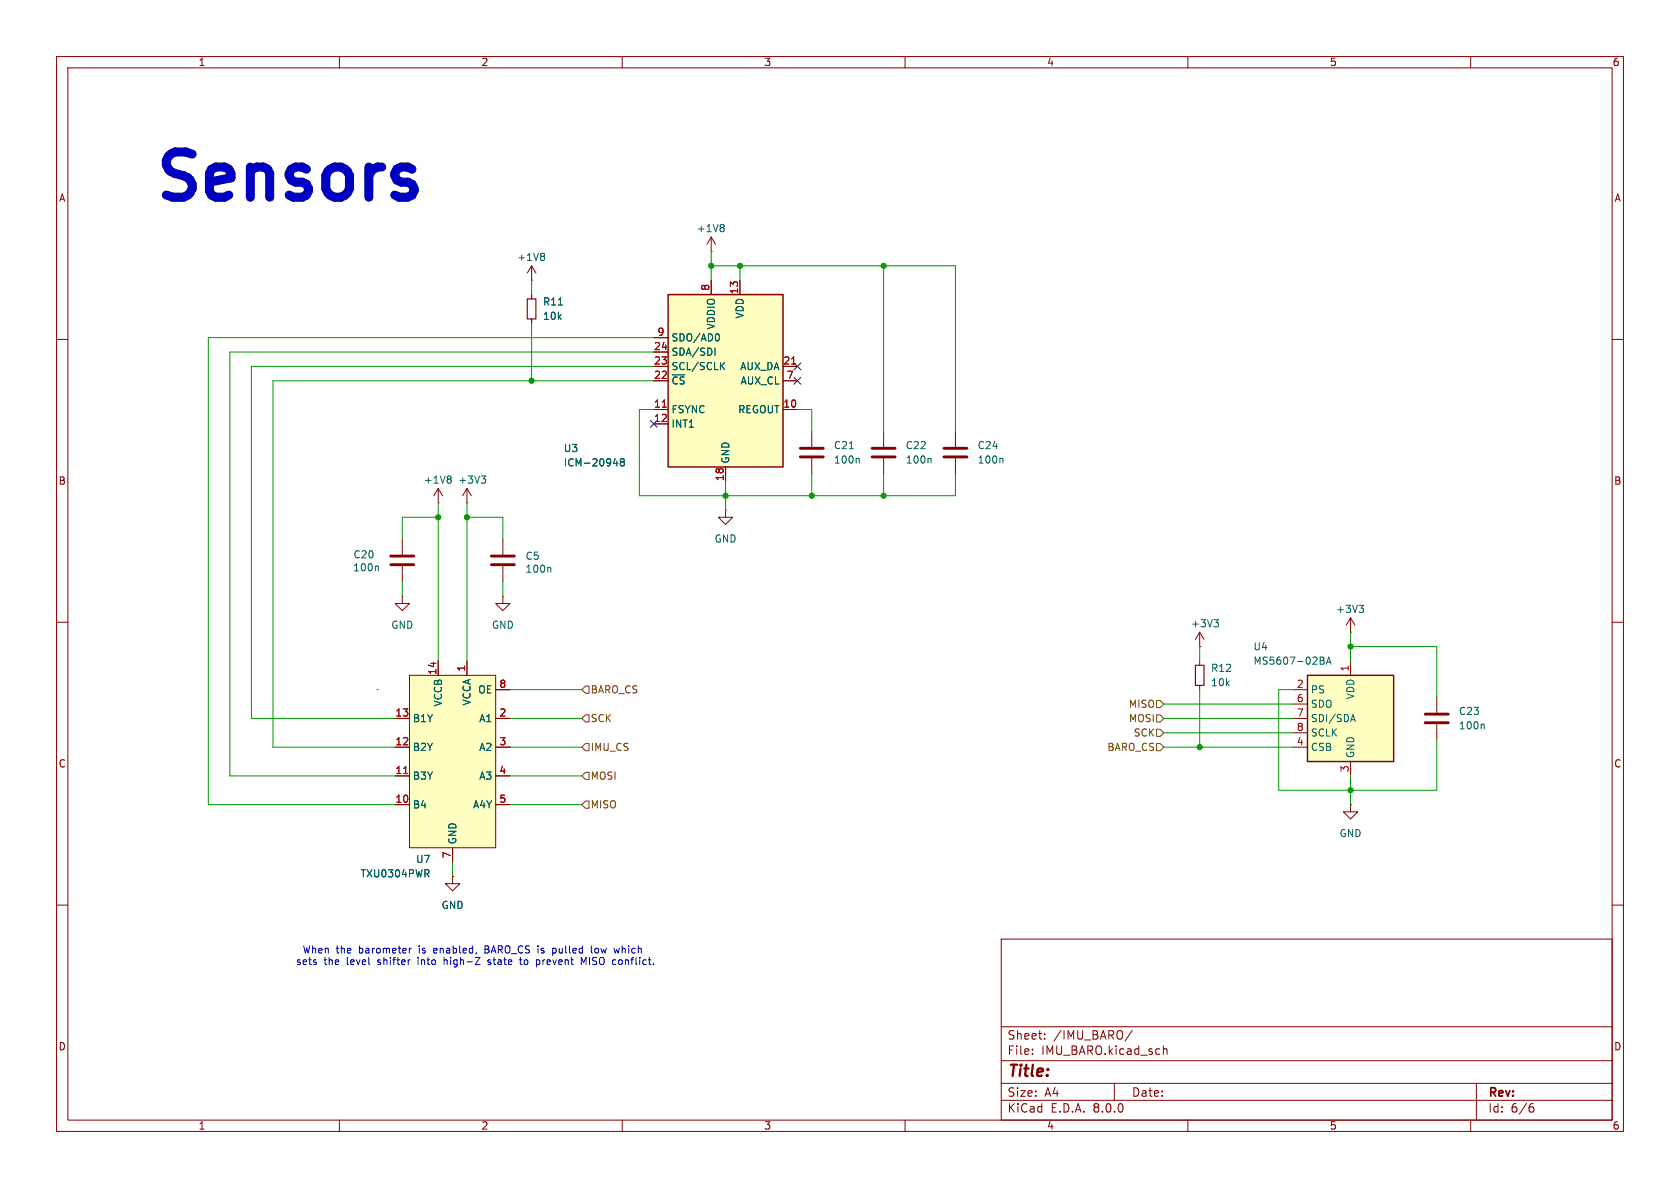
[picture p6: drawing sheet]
<svg xmlns="http://www.w3.org/2000/svg" width="297mm" height="210mm" viewBox="0 0 297 210" stroke-linecap="round" stroke-linejoin="round" font-family="sans-serif">
<g fill="none" stroke="#840000" stroke-width=".18">
<path d="M10 10h277v190h-277zM12 12h273v186h-273zM60 10v2M110 10v2M160 10v2M210 10v2M260 10v2M10 60h2M94 49.5h.1M94 47l-.8 1.3M94 47v2.5M94 47l.7 1.3"/>
<path d="M285 60h2M143.5 76.2v2.8M156.2 76.2v2.8M168.9 76.2v2.8M82.5 88.9h.1M82.5 86.4l.8 1.2M82.5 86.4v2.5M82.5 86.4l-.7 1.2M128.3 90.2v1.2h1.2l-1.2 1.3-1.3-1.3h1.3M128.3 90.2h.1M143.5 81v2.8M156.2 81v2.8"/>
<path d="M168.9 81v2.8M10 110h2M238.8 111.8h.1M238.8 109.2l-.8 1.3M238.8 109.2v2.6M238.8 109.2l.7 1.3M285 110h2M10 160h2M238.8 142.2v1.3h1.2l-1.2 1.3-1.3-1.3h1.3M238.8 142.2h.1M285 160h2M177 166h108v32h-108z"/>
<path d="M60 198v2M110 198v2M160 198v2M177 194.5h108M177 191.5h108M177 187.5h108M177 181.5h108M182.5 186.3v.1M182.5 185.5v.1M184.7 183.6v.1M184.7 182.8v.1M197 191.5v3"/>
<path d="M200.2 182.1l-1.3 2M205.7 184.9v1.5M205.7 185.5l.2-.1 .3 .1 .1 .9M210 198v2M260 198v2M261 191.5v6.5M270.6 195.7h.3l.3 .3-.1 .5-.5 .1M271 195.1l-.4 .1"/>
</g>
<path d="M96 44.8l.3 .2-.3 .3 .3 .3v.2l-.3 .2M150.2 79.3h.7M85.1 84.1h.8l-.5 .5M85.6 84.6l.3 .3v.3l-.3 .2M151.7 81l.2 .2v.7M164.4 81l.2 .2v.7M177.1 81l.2 .2v.7M240.3 107h.8l-.5 .5M240.8 107.5l.3 .2v.3l-.3 .3" fill="none" stroke="#006464" stroke-width=".18"/>
<path d="M141.5 79.2h4M154.2 79.2h4M166.9 79.2h4M141.5 80.8h4M154.2 80.8h4M166.9 80.8h4" fill="none" stroke="#840000" stroke-width=".51"/>
<path d="M118.1 52.1h20.3v30.5h-20.3z" fill="#ffffc2"/>
<path d="M118.1 52.1h20.3v30.5h-20.3z" fill="none" stroke="#840000" stroke-width=".25"/>
<g fill="none" stroke="#840000" stroke-width=".18">
<path d="M94 52.1v.7M94 56.4v.8M115.6 59.7h2.5M125.7 44.5h.1M125.7 41.9v2.6M125.7 49.5v2.6M125.7 41.9l-.7 1.3M125.7 41.9l.8 1.3M130.8 49.5v2.6M115.6 72.4h2.5M115.6 74.9h2.5M115.6 64.8h2.5"/>
<path d="M115.6 67.3h2.5M115.6 62.2h2.5M138.4 72.4h2.6M138.4 64.8h2.6M138.4 67.3h2.6M128.3 82.6v2.5M212.1 116.8v.8M212.1 121.2v.7"/>
</g>
<path d="M117.1 72h.7M139.9 64.4h.8" fill="none" stroke="#a90000" stroke-width=".18"/>
<path d="M127.8 39.7l.2 .2-.2 .3 .2 .3v.2l-.2 .3M98.7 53.9h.7M126.9 59a.79 .79 0 0 1 0 1.3M126.4 61.5v1.3M127.5 64.6l.6 .7M128.1 64.1l-.7 .7M108.4 81.9h.8M109.1 81.5v.9M109.9 81.6l-.2-.2 .2-.3h.2l.3 .2-.3 .3M109.9 81.6l-.2 .3v.3l.2 .2 .4-.1 .1-.2v-.2l-.3-.3M109.9 81.6h.2" fill="none" stroke="#006464" stroke-width=".18"/>
<path d="M93.2 52.8h1.5v3.6h-1.5zM211.3 117.6h1.6v3.6h-1.6z" fill="none" stroke="#840000" stroke-width=".2"/>
<path d="M231.1 119.4h15.3v15.2h-15.3z" fill="#ffffc2"/>
<path d="M231.1 119.4h15.3v15.2h-15.3z" fill="none" stroke="#840000" stroke-width=".25"/>
<g fill="none" stroke="#840000" stroke-width=".18">
<path d="M77.5 88.9h.1M77.5 86.4l.7 1.2M77.5 86.4v2.5M77.5 86.4l-.8 1.2M88.9 95.3v2.7M88.9 105.4v1.3h-1.3l1.3 1.3 1.3-1.3h-1.3M88.9 105.4h.1M88.9 100.1v2.8M212.1 114.3h.1M212.1 111.8l.8 1.2M212.1 111.8v2.5M212.1 111.8l-.8 1.2"/>
<path d="M238.8 116.8v2.6M228.6 121.9h2.5M228.6 132.1h2.5M228.6 124.5h2.5M228.6 127h2.5M228.6 129.5h2.5M238.8 134.6v2.6M254 123.2v2.8M254 128v2.8"/>
</g>
<path d="M79.5 84.1l.3 .3-.3 .3 .3 .2v.3l-.3 .2M97.2 100.3l.2 .2v.7M214.6 109.5h.8l-.4 .5M215.2 110l.2 .3v.3l-.2 .2M233.4 116.1l.6 .2 .1 .2-.3 .3M233.4 116.8h.4M233.8 116.8l.3 .2v.3l-.7 .1M234.5 117.4l.4-1.3 .4 1.3M234.6 117.1h.6M238.9 127.2h.6M239.2 126.3l.4 1.3M262.2 128l.2 .2v.6" fill="none" stroke="#006464" stroke-width=".18"/>
<path d="M86.9 99.8h4M86.9 98.3h4M252 127.8h4M252 126.2h4" fill="none" stroke="#840000" stroke-width=".51"/>
<path d="M72.4 119.4h15.2v30.5h-15.2z" fill="#ffffc2"/>
<g fill="none" stroke="#840000" stroke-width=".18">
<path d="M94 52.1v.7M94 56.4v.8M115.6 59.7h2.5M125.7 49.5v2.6M130.8 49.5v2.6M115.6 72.4h2.5M115.6 74.9h2.5M115.6 64.8h2.5M115.6 67.3h2.5M115.6 62.2h2.5M138.4 72.4h2.6M138.4 64.8h2.6"/>
<path d="M138.4 67.3h2.6M71.1 95.3v2.7M128.3 82.6v2.5M71.1 105.4v1.3h-1.3l1.3 1.3 1.3-1.3h-1.3M71.1 105.4h.1M71.1 100.1v2.8M72.4 119.4h15.2v30.5h-15.2zM77.5 116.8v2.6M82.5 116.8v2.6M66.7 121.9h.1M69.8 137.2h2.6M69.8 132.1h2.6"/>
<path d="M69.8 127h2.6M87.6 137.2h2.6M87.6 132.1h2.6M87.6 127h2.6M87.6 121.9h2.6M69.8 142.2h2.6M80 154.9v1.3h-1.3l1.3 1.3 1.3-1.3h-1.3M80 154.9h.1M80 149.9v2.5M87.6 142.2h2.6"/>
</g>
<path d="M117.1 72h.7M139.9 64.4h.8M71.4 136.7h.7" fill="none" stroke="#a90000" stroke-width=".18"/>
<g fill="none" stroke="#006464" stroke-width=".18">
<path d="M98.7 53.9h.7M126.9 59a.79 .79 0 0 1 0 1.3M126.4 61.5v1.3M127.5 64.6l.6 .7M128.1 64.1l-.7 .7M108.4 81.9h.8M109.1 81.5v.9M109.9 81.6l-.2-.2 .2-.3h.2l.3 .2-.3 .3M109.9 81.6l-.2 .3v.3l.2 .2 .4-.1 .1-.2v-.2l-.3-.3M109.9 81.6h.2M66.7 100.1l.2 .1v.7M75.4 154.4l.4 .6"/>
<path d="M75.8 153.9v.4"/>
</g>
<path d="M69.1 99.8h4.1M69.1 98.3h4.1" fill="none" stroke="#840000" stroke-width=".51"/>
<path d="M103.5 136.5h.6v1.3h-.6l-.6-.6zM103.5 126.4h.6v1.2h-.6l-.6-.6zM103.5 131.4h.6v1.3h-.6l-.6-.6zM103.5 121.3h.6v1.3h-.6l-.6-.7zM204.5 126.4h.6l.6 .6-.6 .6h-.6zM204.5 128.9h.6l.6 .6-.6 .7h-.6zM204.5 131.4h.6l.6 .7-.6 .6h-.6zM204.5 123.8h.6l.6 .7-.6 .6h-.6zM103.5 141.6h.6v1.3h-.6l-.6-.7z" fill="none" stroke="#725600" stroke-width=".18"/>
<g fill="none" stroke="#0000c2" stroke-width=".18">
<path d="M72.4 167.6v.9M72.4 169.7h.1M72.7 167.6l-.3 .3M78.5 169.2v1.3M78.7 169.7l-.2 .1M84 169.2h.9l-.9 1.3h.9M85.7 167.8h.5M86.2 167.2h-.5v1.3h.5M86.3 170.5h.3M86.6 169.7l-.3 .2v.1l.3 .1M91.8 169.7h.5M92 169.2v1.1l.3 .2"/>
<path d="M95 169.7h.2l.2 .2v.5l-.4 .1M97.7 167.7l.4-.1 .2 .1M98.3 168.4l-.2 .1-.4-.1M102.8 170.5v-1.3l.4 1 .4-1v1.3M104.5 167.2v1.1l.2 .2M105.3 167.7l-.2 .2 .2 .5M109.4 169.8v.6M109.5 167.6l-.2 .9-.3-.6-.2 .6"/>
</g>
<g fill="none" stroke="#009600" stroke-width=".18">
<path d="M94 49.5v2.6M94 57.2v10.1M115.6 59.7h-78.8v82.5h33M125.7 47h43.2v29.2M125.7 44.5v5M130.8 47v2.5M156.2 47v29.2M115.6 62.2h-75v75h29.2M115.6 64.8h-71.2v62.2h25.4M115.6 67.3h-67.3v64.8h21.5M115.6 72.4h-2.6v15.2h55.9v-3.8M141 72.4h2.5v3.8"/>
<path d="M77.5 88.9v27.9M77.5 91.4h-6.4v3.9M82.5 88.9v27.9M82.5 91.4h6.4v3.9M128.3 85.1v5.1M143.5 83.8v3.8M156.2 83.8v3.8M71.1 102.9v2.5M88.9 102.9v2.5M212.1 114.3v2.5M238.8 111.8v5M238.8 114.3h15.2v8.9"/>
<path d="M90.2 127h12.7M90.2 137.2h12.7M90.2 132.1h12.7M90.2 121.9h12.7M205.7 127h22.9M205.7 132.1h22.9M205.7 124.5h22.9M205.7 129.5h22.9M212.1 121.9v10.2M228.6 121.9h-2.5v17.8h27.9v-8.9M238.8 137.2v5M80 152.4v2.5"/>
<path d="M90.2 142.2h12.7"/>
</g>
<path d="M115 74.3l1.2 1.2M116.2 74.3l-1.2 1.2M140.4 66.7l1.2 1.2M140.4 64.2l1.2 1.2M141.6 66.7l-1.2 1.2M141.6 64.2l-1.2 1.2" fill="none" stroke="#000084" stroke-width=".18"/>
<g fill="#009600" stroke="#009600" stroke-width=".18">
<circle cx="130.8" cy="47" r=".46"/>
<circle cx="156.2" cy="47" r=".46"/>
<circle cx="143.5" cy="87.6" r=".46"/>
<circle cx="125.7" cy="47" r=".46"/>
<circle cx="128.3" cy="87.6" r=".46"/>
<circle cx="94" cy="67.3" r=".46"/>
<circle cx="82.5" cy="91.4" r=".46"/>
<circle cx="77.5" cy="91.4" r=".46"/>
<circle cx="212.1" cy="132.1" r=".46"/>
<circle cx="156.2" cy="87.6" r=".46"/>
<circle cx="238.8" cy="139.7" r=".46"/>
<circle cx="238.8" cy="114.3" r=".46"/>
</g>
<text font-size="11.1" fill="#0000c2" x="26.3" y="37.6">Sensors</text>
<text font-size="2.8" fill="#840000" x="178" y="190.9">Title:</text>
<g font-size="2.1" fill="#840000">
<text x="178" y="184">Sheet:</text>
<text x="186.2" y="184">/IMU_BARO/</text>
<text x="178" y="186.7">File:</text>
<text x="184.1" y="186.7">IMU_BARO.kicad_sch</text>
<text x="178" y="196.9">KiCad</text>
<text x="178" y="194.1">Size:</text>
<text x="184.7" y="194.1">A4</text>
<text x="185.7" y="196.9">E.D.A.</text>
<text x="193.3" y="196.9">8.0.0</text>
<text x="200" y="194.1">Date:</text>
<text x="263" y="194.3">Rev:</text>
<text x="263" y="196.9">Id:</text>
<text x="267.1" y="196.9">6/6</text>
</g>
<g font-size="1.8" fill="#840000">
<text x="35" y="11.9">1</text>
<text x="85" y="11.9">2</text>
<text x="135" y="11.9">3</text>
<text x="185" y="11.9">4</text>
<text x="235" y="11.9">5</text>
<text x="285" y="11.9">6</text>
<text x="10.3" y="35.9">A</text>
<text x="285.3" y="35.9">A</text>
<text x="10.3" y="85.9">B</text>
<text x="285.3" y="85.9">B</text>
<text x="10.3" y="135.9">C</text>
<text x="285.3" y="135.9">C</text>
<text x="10.3" y="185.9">D</text>
<text x="285.3" y="185.9">D</text>
<text x="35" y="199.9">1</text>
<text x="85" y="199.9">2</text>
<text x="135" y="199.9">3</text>
<text x="185" y="199.9">4</text>
<text x="235" y="199.9">5</text>
<text x="285" y="199.9">6</text>
</g>
<g font-size="1.8" fill="#006464">
<text x="123.1" y="41.2">+1V8</text>
<text x="91.3" y="46.3">+1V8</text>
<text x="95.9" y="56.7">10k</text>
<text x="95.9" y="54.2">R11</text>
<text x="126.6" y="58.3" transform="rotate(-90 126.6 58.3)">VDDIO</text>
<text x="131.7" y="56.4" transform="rotate(-90 131.7 56.4)">VDD</text>
<text x="118.6" y="65.6">SCL/SCLK</text>
<text x="118.6" y="63.1">SDA/SDI</text>
<text x="118.6" y="60.6">SDO/AD0</text>
<text x="130.8" y="65.6">AUX_DA</text>
<text x="118.6" y="68.2">~{CS}</text>
<text x="130.8" y="68.2">AUX_CL</text>
<text x="118.6" y="73.3">FSYNC</text>
<text x="118.6" y="75.8">INT1</text>
<text x="130.4" y="73.3">REGOUT</text>
<text x="99.6" y="82.7">ICM-20948</text>
<text x="99.6" y="80.1">U3</text>
<text x="129.1" y="82" transform="rotate(-90 129.1 82)">GND</text>
<text x="147.3" y="82.1">100n</text>
<text x="147.3" y="79.6">C21</text>
<text x="160" y="82.1">100n</text>
<text x="160" y="79.6">C22</text>
<text x="172.7" y="82.1">100n</text>
<text x="172.7" y="79.6">C24</text>
<text x="74.8" y="85.7">+1V8</text>
<text x="80.9" y="85.7">+3V3</text>
<text x="62.3" y="101.2">100n</text>
<text x="62.4" y="98.9">C20</text>
<text x="92.8" y="101.4">100n</text>
<text x="92.8" y="99.2">C5</text>
<text x="126.2" y="96.1">GND</text>
<text x="69.1" y="111.4">GND</text>
<text x="86.9" y="111.4">GND</text>
<text x="210.5" y="111.1">+3V3</text>
<text x="236.1" y="108.6">+3V3</text>
<text x="214" y="119">R12</text>
<text x="221.5" y="117.7">MS5607-02BA</text>
<text x="221.5" y="115.2">U4</text>
<text x="78.3" y="125" transform="rotate(-90 78.3 125)">VCCB</text>
<text x="83.4" y="124.8" transform="rotate(-90 83.4 124.8)">VCCA</text>
<text x="84.4" y="122.8">OE</text>
<text x="214" y="121.5">10k</text>
<text x="231.6" y="122.8">PS</text>
<text x="231.6" y="125.3">SDO</text>
<text x="239.6" y="123.7" transform="rotate(-90 239.6 123.7)">VDD</text>
<text x="72.9" y="127.9">B1Y</text>
<text x="84.6" y="127.9">A1</text>
<text x="231.6" y="127.9">SDI/SDA</text>
<text x="231.6" y="130.4">SCLK</text>
<text x="257.8" y="126.6">C23</text>
<text x="257.8" y="129.1">100n</text>
<text x="72.9" y="132.9">B2Y</text>
<text x="84.6" y="132.9">A2</text>
<text x="231.6" y="132.9">CSB</text>
<text x="239.6" y="134.1" transform="rotate(-90 239.6 134.1)">GND</text>
<text x="72.9" y="143.1">B4</text>
<text x="72.9" y="138">B3Y</text>
<text x="83.5" y="143.1">A4Y</text>
<text x="84.6" y="138">A3</text>
<text x="80.9" y="149.4" transform="rotate(-90 80.9 149.4)">GND</text>
<text x="236.7" y="148.2">GND</text>
<text x="63.7" y="155.3">TXU0304PWR</text>
<text x="73.4" y="152.8">U7</text>
<text x="78" y="160.9">GND</text>
</g>
<g font-size="1.8" fill="#a90000">
<text x="125.5" y="51.5" transform="rotate(-90 125.5 51.5)">8</text>
<text x="130.6" y="52.1" transform="rotate(-90 130.6 52.1)">13</text>
<text x="116.1" y="59.4">9</text>
<text x="115.5" y="64.5">23</text>
<text x="115.5" y="62">24</text>
<text x="138.4" y="64.5">21</text>
<text x="115.5" y="67.1">22</text>
<text x="139" y="67.1">7</text>
<text x="115.5" y="72.1">11</text>
<text x="115.5" y="74.7">12</text>
<text x="138.4" y="72.1">10</text>
<text x="128" y="85.1" transform="rotate(-90 128 85.1)">18</text>
<text x="77.2" y="119.4" transform="rotate(-90 77.2 119.4)">14</text>
<text x="82.3" y="118.8" transform="rotate(-90 82.3 118.8)">1</text>
<text x="238.5" y="118.8" transform="rotate(-90 238.5 118.8)">1</text>
<text x="88.2" y="121.7">8</text>
<text x="229.2" y="121.7">2</text>
<text x="229.2" y="124.2">6</text>
<text x="69.8" y="131.8">12</text>
<text x="69.8" y="126.7">13</text>
<text x="88.2" y="126.7">2</text>
<text x="88.2" y="131.8">3</text>
<text x="229.2" y="131.8">4</text>
<text x="229.2" y="126.7">7</text>
<text x="229.2" y="129.3">8</text>
<text x="69.8" y="136.9">11</text>
<text x="88.2" y="136.9">4</text>
<text x="238.5" y="136.6" transform="rotate(-90 238.5 136.6)">3</text>
<text x="69.8" y="142">10</text>
<text x="88.2" y="142">5</text>
<text x="79.8" y="151.8" transform="rotate(-90 79.8 151.8)">7</text>
</g>
<g font-size="1.8" fill="#725600">
<text x="104.3" y="122.8">BARO_CS</text>
<text x="199.5" y="125.3">MISO</text>
<text x="104.3" y="127.9">SCK</text>
<text x="199.5" y="127.9">MOSI</text>
<text x="200.3" y="130.4">SCK</text>
<text x="104.3" y="132.9">IMU_CS</text>
<text x="195.7" y="132.9">BARO_CS</text>
<text x="104.3" y="138">MOSI</text>
<text x="104.3" y="143.1">MISO</text>
</g>
<g font-size="1.8" fill="#0000c2">
<text x="52.2" y="170.8">sets</text>
<text x="53.4" y="168.8">When</text>
<text x="57.3" y="170.8">the</text>
<text x="59.4" y="168.8">the</text>
<text x="61.4" y="170.8">level</text>
<text x="63.5" y="168.8">barometer</text>
<text x="67" y="170.8">shifter</text>
<text x="74.3" y="170.8">into</text>
<text x="74.3" y="168.8">is</text>
<text x="77.1" y="168.8">enabled,</text>
<text x="79.1" y="170.8">high-Z</text>
<text x="86.3" y="168.8">BARO_CS is</text>
<text x="87.1" y="170.8">state</text>
<text x="93" y="170.8">to</text>
<text x="96.1" y="170.8">prevent</text>
<text x="98.7" y="168.8">pulled</text>
<text x="104.2" y="170.8">MISO</text>
<text x="105.8" y="168.8">low</text>
<text x="110" y="170.8">conflict.</text>
<text x="110.1" y="168.8">which</text>
</g>
</svg>
